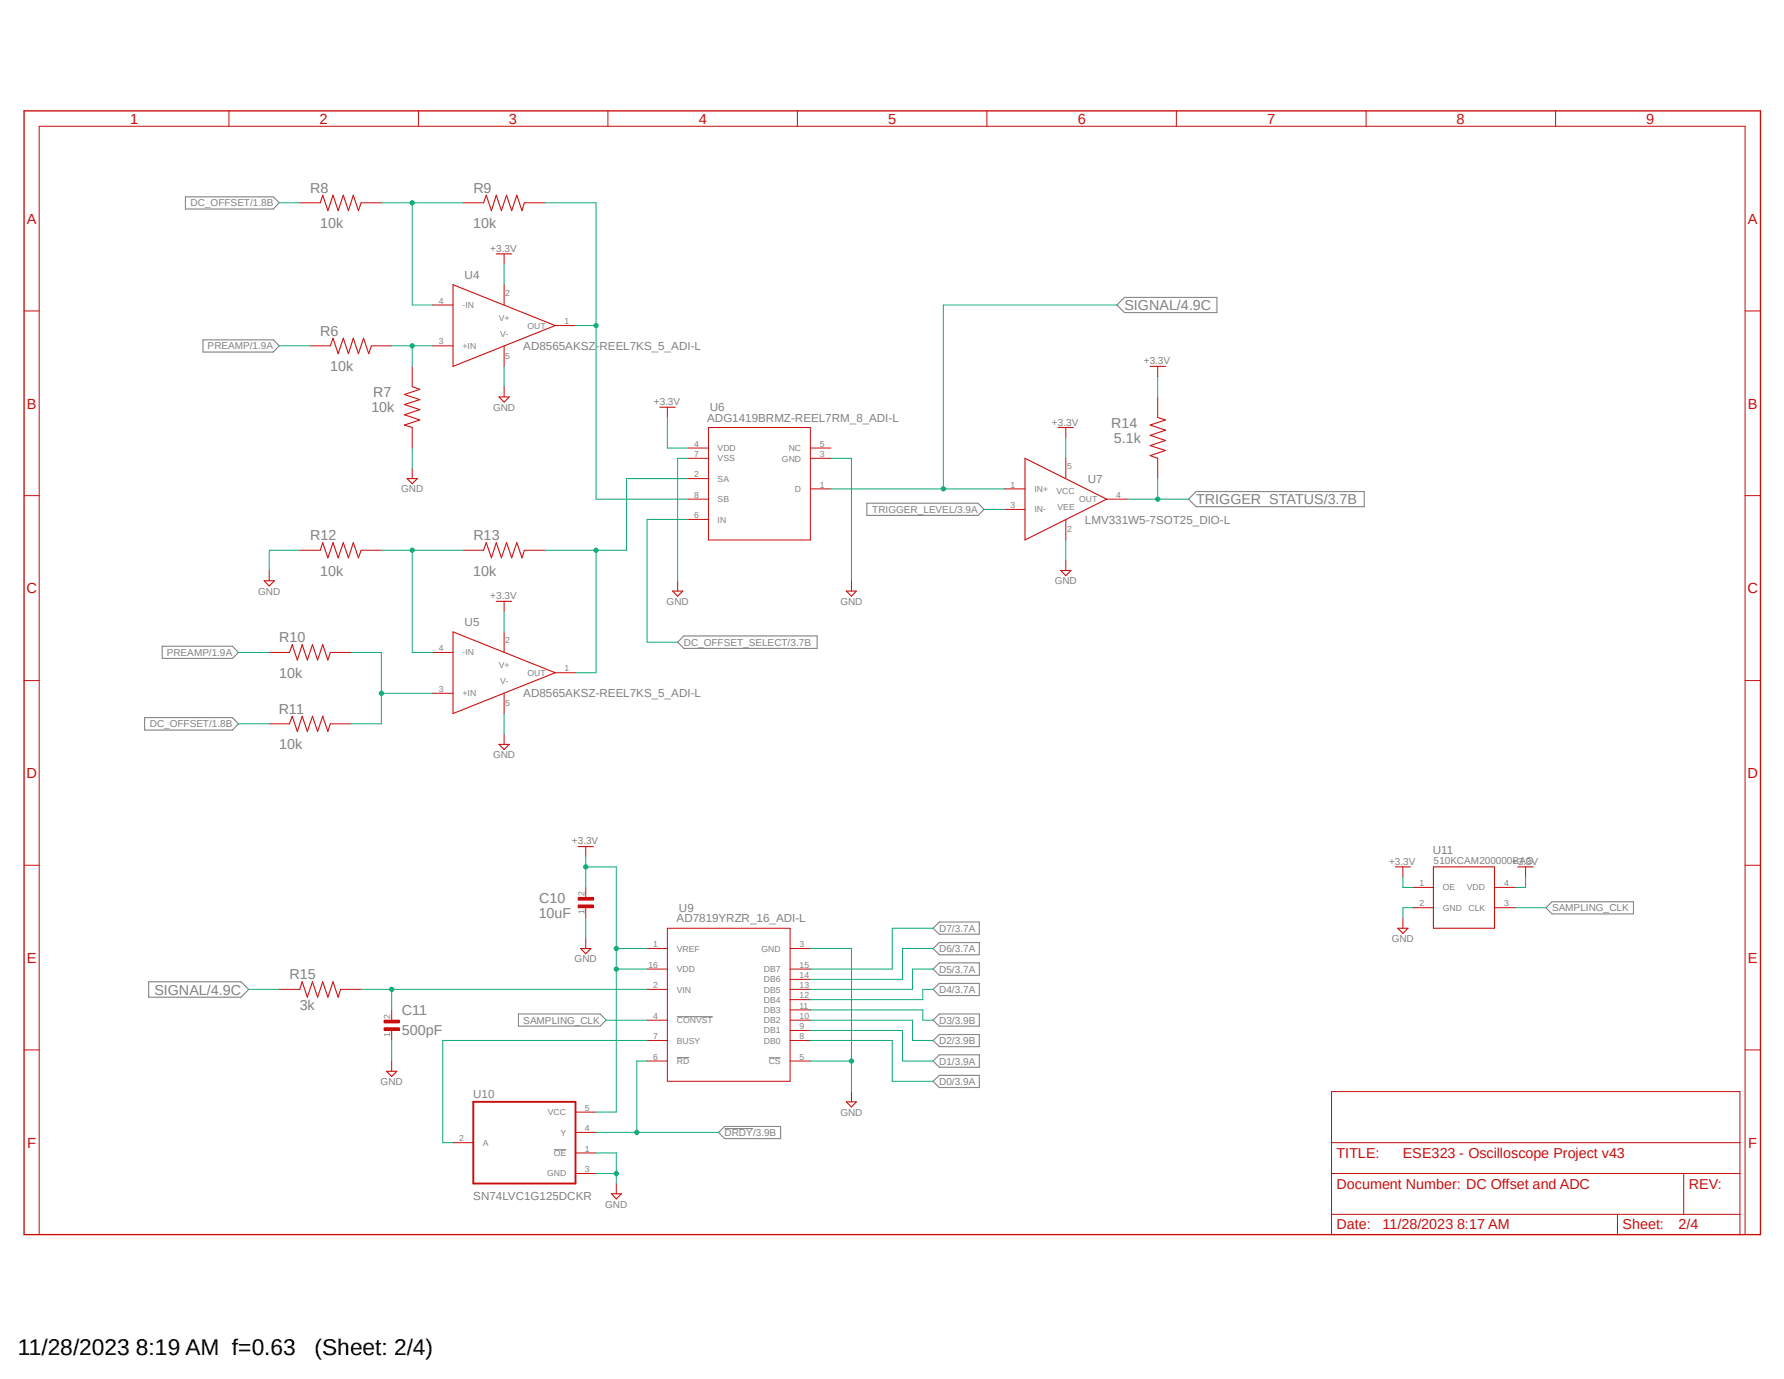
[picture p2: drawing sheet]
<svg xmlns="http://www.w3.org/2000/svg" width="279mm" height="216mm" viewBox="0 0 279 216" stroke-linecap="round" stroke-linejoin="round" font-family="sans-serif">
<path d="M3.4 17.1l272.6 176.6M276 17.1l-272.6 176.6" fill="none" stroke="#fff" stroke-width=".16"/>
<path d="M106 159.2h5.6M106 165.6h1.9M113.5 176.7h4.4M120.4 165.6h1.9M86.7 180h2" fill="none" stroke="#808080" stroke-width=".16"/>
<g fill="none" stroke="#808080" stroke-width=".17">
<path d="M29 30.8h13.8l.9 .9-.9 1h-13.8zM31.8 53.2h11l.9 .9-.9 1h-11zM176.1 46.6h14.5v2.3h-14.5l-1.2-1.1zM135.8 78.8h17.4l.9 1-.9 .9h-17.4zM186.1 78.1l1.2-1.1h26.4v2.3h-26.4zM22.6 112.4h13.8l.9 .9-.9 1h-13.8zM25.4 101.2h11l.9 1-.9 .9h-11zM106.1 100.5l1-.9h20.9v1.9h-20.9zM23.3 153.7h14.5l1.1 1.2-1.1 1.2h-14.5zM81.2 158.7h12.8l1 1-1 1h-12.8zM146.1 148.5l1-.9h6.3v1.9h-6.3zM146.1 154.9l1-.9h6.3v1.9h-6.3z"/>
<path d="M147.1 158.7h6.3v2h-6.3l-1-1zM147.1 144.4h6.3v1.9h-6.3l-1-1zM147.1 150.7h6.3v2h-6.3l-1-1zM242.1 142.1l1-.9h12.7v1.9h-12.7zM112.5 177.3l1-.9h8.8v1.9h-8.8zM146.1 162.9l1-.9h6.3v1.9h-6.3zM146.1 169.3l1-.9h6.3v1.9h-6.3zM147.1 165.1h6.3v2h-6.3l-1-1z"/>
</g>
<g fill="none" stroke="#c90d0c" stroke-width=".16">
<path d="M35.9 17.4v2.4M65.5 17.4v2.4M95.2 17.4v2.4M124.9 17.4v2.4M154.6 17.4v2.4M184.2 17.4v2.4M214 17.4v2.4M243.6 17.4v2.4M46.9 31.7h3.3M56.6 31.7h3.1M72.6 31.7h3.1M79 39.8v1.6"/>
<path d="M82.1 31.7h3.2M3.8 48.7h2.3M48.6 54.1h3.1M58.2 54.1h3.1M64.6 57.4v3.1M67.7 54.1h3.3M67.7 47.8h3.3M79 44.6v3.2M79 54.1v3.3M87 51h3.1M181.3 57.4v1.6M273.3 48.7h2.4"/>
<path d="M3.8 77.6h2.3M64.6 66.9v3.2M64.6 73.4v1.5M79 60.5v1.6M104.5 63.8v1.6M107.7 70.1h3.3M107.7 71.8h3.3M107.7 74.9h3.3M107.7 78.1h3.3M111 66.9h15.9v17.6h-15.9zM126.9 70.1h3.2M126.9 71.8h3.2"/>
<path d="M126.9 76.5h3.2M157.3 76.5h3.2M157.3 79.8h3.2M166.9 66.9v1.6M166.9 71.8v3.1M173.3 78.1h3.2M181.3 62.1v3.3M181.3 71.8v3.1M273.3 77.6h2.4M42.2 89.3v1.6M46.9 86.1h3.3M56.6 86.1h3.1"/>
<path d="M72.6 86.1h3.1M79 94.1v1.7M79 98.9v3.3M82.1 86.1h3.2M106.1 90.9v1.6M107.7 81.3h3.3M133.3 90.9v1.6M166.9 81.3v3.2M166.9 87.8v1.5M3.8 106.6h2.3M42.2 102.2h3.1M42.2 113.3h3.1"/>
<path d="M51.7 102.2h3.2M51.7 113.3h3.2M67.7 102.2h3.3M67.7 108.5h3.3M79 108.5v3.2M79 114.9v1.6M87 105.3h3.1M273.3 106.6h2.4M3.8 135.5h2.3M91.7 132.5v1.6M91.7 138.9v1.6M219.7 135.7v1.6"/>
<path d="M221.3 138.9h3.2M234.1 138.9h3.2M238.9 135.7v1.6M273.3 135.5h2.4M43.7 154.9h3.2M53.3 154.9h3.3M60.2 159.7h2.3v.4h-2.3zM61.3 158.1v1.6M90.6 141.7h2.3v.4h-2.3zM90.6 140.5h2.3v.4h-2.3zM91.7 142.1v1.6M91.7 146.9v1.6"/>
<path d="M101.3 154.9h3.2M101.3 151.7h3.2M101.3 148.5h3.2M101.3 159.7h3.2M104.5 145.3h19.2v24h-19.2zM123.7 154.9h3.2M123.7 151.7h3.2M123.7 148.5h3.2M123.7 159.7h3.2M123.7 158.1h3.2M123.7 156.5h3.2M123.7 153.3h3.2"/>
<path d="M219.7 143.7v1.6M221.3 142.1h3.2M234.1 142.1h3.2M3.8 164.4h2.3M60.2 160.9h2.3v.4h-2.3zM61.3 161.3v1.6M61.3 166.1v1.6M71 178.9h3.1M90.1 174.1h3.2M90.1 177.3h3.2M101.3 166.1h3.2M101.3 162.9h3.2"/>
<path d="M123.7 166.1h3.2M123.7 162.9h3.2M123.7 161.3h3.2M133.3 170.9v1.6M208.5 170.9h64v22.4h-64zM208.5 178.9h64M273.3 164.4h2.4M6.1 193.3v-173.5h267.2v173.5M90.1 183.7h3.2M90.1 180.5h3.2M96.5 185.3v1.6M208.5 183.7h64"/>
<path d="M208.5 190.1h64M253.3 190.1v3.2M263.7 183.7v6.4"/>
</g>
<g fill="none" stroke="#c90d0c" stroke-width=".17">
<path d="M50.2 31.7l.3-1.1 .9 2.4 .8-2.4 .8 2.4 .8-2.4 .8 2.4 .7-2.4 .8 2.4 .5-1.3M75.7 31.7l.5-1.1 .8 2.4 .7-2.4 .8 2.4 .8-2.4 .8 2.4 .8-2.4 .8 2.4 .4-1.3M77.7 39.8h2.4M51.7 54.1l.5-1.1 .8 2.4 .8-2.4 .8 2.4 .7-2.4 .8 2.4 .8-2.4 .8 2.4 .5-1.3M71 44.6l16 6.4-16 6.4zM180.1 57.4h2.4M63.8 74.9h1.6l-.8 .8zM64.6 60.5l1.1 .5-2.4 .8 2.4 .8-2.4 .7 2.4 .8-2.4 .8 2.4 .8-2.4 .8 1.3 .4M78.1 62.1h1.7l-.8 .8zM103.3 63.8h2.4M160.5 71.8l12.8 6.3-12.8 6.4zM165.7 66.9h2.4"/>
<path d="M181.3 65.4l1.2 .3-2.4 .8 2.4 .9-2.4 .8 2.4 .8-2.4 .8 2.4 .7-2.4 .8 1.2 .5M41.4 90.9h1.6l-.8 .8zM50.2 86.1l.3-1.1 .9 2.3 .8-2.3 .8 2.3 .8-2.3 .8 2.3 .7-2.3 .8 2.3 .5-1.2M71 98.9l16 6.4-16 6.4zM75.7 86.1l.5-1.1 .8 2.3 .7-2.3 .8 2.3 .8-2.3 .8 2.3 .8-2.3 .8 2.3 .4-1.2M77.7 94.1h2.4M105.3 92.5h1.6l-.8 .8zM132.5 92.5h1.6l-.8 .8zM166.1 89.3h1.6l-.8 .8zM45.3 102.2l.5-1.3 .8 2.4 .7-2.4 .8 2.4 .8-2.4 .8 2.4 .8-2.4 .9 2.4 .3-1.1M45.3 113.3l.5-1.2 .8 2.4 .7-2.4 .8 2.4 .8-2.4 .8 2.4 .8-2.4 .9 2.4 .3-1.2M78.1 116.5h1.7l-.8 .8z"/>
<path d="M90.6 132.5h2.3M218.5 135.7h2.4M224.5 135.7h9.6v9.6h-9.6zM237.7 135.7h2.4M46.9 154.9l.4-1.2 .8 2.4 .8-2.4 .8 2.4 .8-2.4 .9 2.4 .8-2.4 .8 2.4 .3-1.2M90.9 148.5h1.6l-.8 .8zM218.9 145.3h1.6l-.8 .8zM60.5 167.7h1.6l-.8 .8zM132.5 172.5h1.6l-.8 .8zM95.8 186.9h1.5l-.8 .8z"/>
</g>
<path d="M60.2 159.9h2.3M90.6 141.9h2.3M90.6 140.7h2.3M60.2 161.1h2.3" fill="none" stroke="#c90d0c" stroke-width=".42"/>
<path d="M74.1 172.5h16v12.8h-16z" fill="none" stroke="#c90d0c" stroke-width=".3"/>
<path d="M3.8 17.4h271.9v175.9h-271.9z" fill="none" stroke="#c90d0c" stroke-width=".21"/>
<path d="M126.9 148.5h6.4v22.4M126.9 166.1h6.4" fill="none" stroke="#0dab76" stroke-width=".16"/>
<circle cx="133.4" cy="166.1" r=".33" fill="#0dab76"/>
<g fill="none" stroke="#0dab76" stroke-width=".16">
<path d="M79 57.4v3.1M64.6 70.1v3.3M107.7 71.8h-1.6v19.1M130.1 71.8h3.2v19.1M46.9 86.1h-4.7v3.2M166.9 84.5v3.3M79 111.7v3.2M91.7 143.7v3.2M221.3 142.1h-1.6v1.6M61.3 162.9v3.2M93.3 183.7h3.2M93.3 180.5h3.2v4.8"/>
<circle cx="133.4" cy="166.1" r=".33"/>
</g>
<circle cx="96.5" cy="183.7" r=".33" fill="#0dab76"/>
<g fill="none" stroke="#0dab76" stroke-width=".16">
<path d="M91.7 134.1v4.8M91.7 135.7h4.8v38.4h-3.2M96.5 151.7h4.8M96.5 148.5h4.8"/>
<circle cx="96.5" cy="183.7" r=".33"/>
</g>
<circle cx="91.7" cy="135.7" r=".33" fill="#0dab76"/>
<circle cx="91.7" cy="135.7" r=".33" fill="none" stroke="#0dab76" stroke-width=".16"/>
<circle cx="96.5" cy="151.7" r=".33" fill="#0dab76"/>
<circle cx="96.5" cy="151.7" r=".33" fill="none" stroke="#0dab76" stroke-width=".16"/>
<circle cx="96.5" cy="148.5" r=".33" fill="#0dab76"/>
<g fill="none" stroke="#0dab76" stroke-width=".16">
<path d="M79 41.4v3.2M181.3 59v3.1M104.5 65.4v4.7h3.2M166.9 68.5v3.3M79 95.8v3.1M219.7 137.3v1.6h1.6M238.9 137.3v1.6h-1.6M56.6 154.9h44.7M61.3 154.9v3.2"/>
<circle cx="96.5" cy="148.5" r=".33"/>
</g>
<circle cx="61.3" cy="154.9" r=".33" fill="#0dab76"/>
<g fill="none" stroke="#0dab76" stroke-width=".16">
<path d="M174.9 47.8h-27.2v28.7M130.1 76.5h27.2M38.9 154.9h4.8"/>
<circle cx="61.3" cy="154.9" r=".33"/>
</g>
<circle cx="147.7" cy="76.5" r=".33" fill="#0dab76"/>
<g fill="none" stroke="#0dab76" stroke-width=".16">
<path d="M95 159.7h6.3M237.3 142.1h4.8M93.3 177.3h19.2M101.3 162.9h-32v16h1.7M101.3 166.1h-1.6v11.2"/>
<circle cx="147.7" cy="76.5" r=".33"/>
</g>
<circle cx="99.7" cy="177.3" r=".33" fill="#0dab76"/>
<g fill="none" stroke="#0dab76" stroke-width=".16">
<path d="M43.7 31.7h3.2M43.7 54.1h4.9M61.3 54.1h6.4M64.6 54.1v3.3M37.3 113.3h4.9M37.3 102.2h4.9M126.9 159.7h16v3.2h3.2M126.9 158.1h17.6v1.6h1.6M146.1 145.3h-6.4v6.4h-12.8M146.1 151.7h-3.2v3.2h-16M146.1 148.5h-4.7v4.8h-14.5M146.1 154.9h-1.6v1.6h-17.6"/>
<path d="M126.9 162.9h12.8v6.4h6.4M126.9 161.3h14.5v4.8h4.7"/>
<circle cx="99.7" cy="177.3" r=".33"/>
</g>
<circle cx="64.6" cy="54.1" r=".33" fill="#0dab76"/>
<g fill="none" stroke="#0dab76" stroke-width=".16">
<path d="M59.7 31.7h12.9M64.6 31.7v16.1h3.1"/>
<circle cx="64.6" cy="54.1" r=".33"/>
</g>
<circle cx="64.6" cy="31.8" r=".33" fill="#0dab76"/>
<g fill="none" stroke="#0dab76" stroke-width=".16">
<path d="M54.9 102.2h4.8v11.1h-4.8M59.7 108.5h8"/>
<circle cx="64.6" cy="31.8" r=".33"/>
</g>
<circle cx="59.7" cy="108.5" r=".33" fill="#0dab76"/>
<g fill="none" stroke="#0dab76" stroke-width=".16">
<path d="M59.7 86.1h12.9M64.6 86.1v16.1h3.1"/>
<circle cx="59.7" cy="108.5" r=".33"/>
</g>
<circle cx="64.6" cy="86.1" r=".33" fill="#0dab76"/>
<g fill="none" stroke="#0dab76" stroke-width=".16">
<path d="M98.1 74.9v11.2h-12.8M93.3 86.1v19.2h-3.2"/>
<circle cx="64.6" cy="86.1" r=".33"/>
</g>
<circle cx="93.3" cy="86.1" r=".33" fill="#0dab76"/>
<g fill="none" stroke="#0dab76" stroke-width=".16">
<path d="M85.3 31.7h8v46.4M90.1 51h3.2M98.1 74.9h9.6"/>
<circle cx="93.3" cy="86.1" r=".33"/>
</g>
<circle cx="93.3" cy="51" r=".33" fill="#0dab76"/>
<g fill="none" stroke="#0dab76" stroke-width=".16">
<path d="M93.3 78.1h14.4M154.1 79.8h3.2M176.5 78.1h9.6M181.3 74.9v3.2M107.7 81.3h-6.4v19.2h4.8"/>
<circle cx="93.3" cy="51" r=".33"/>
</g>
<circle cx="181.3" cy="78.1" r=".33" fill="#0dab76"/>
<circle cx="181.3" cy="78.1" r=".33" fill="none" stroke="#0dab76" stroke-width=".16"/>
<g font-size="3.6">
<text x="2.8" y="212.1">11/28/2023 8:19 AM f=0.63</text>
<text x="49.3" y="212.1">(Sheet: 2/4)</text>
</g>
<g font-size="2.3" fill="#c90d0c">
<text x="20.4" y="19.4">1</text>
<text x="50" y="19.4">2</text>
<text x="79.7" y="19.4">3</text>
<text x="109.4" y="19.4">4</text>
<text x="139.1" y="19.4">5</text>
<text x="168.8" y="19.4">6</text>
<text x="198.5" y="19.4">7</text>
<text x="228.1" y="19.4">8</text>
<text x="257.8" y="19.4">9</text>
<text x="4.2" y="35.1">A</text>
<text x="273.7" y="35.1">A</text>
<text x="4.2" y="64">B</text>
<text x="273.7" y="64">B</text>
<text x="4.1" y="92.9">C</text>
<text x="273.7" y="92.9">C</text>
<text x="4.1" y="121.8">D</text>
<text x="273.7" y="121.8">D</text>
<text x="4.2" y="150.7">E</text>
<text x="273.7" y="150.7">E</text>
<text x="4.3" y="179.7">F</text>
<text x="273.8" y="179.7">F</text>
</g>
<g font-size="2.2" fill="#808080">
<text x="48.6" y="30.1">R8</text>
<text x="50.2" y="35.7">10k</text>
<text x="74.1" y="35.7">10k</text>
<text x="74.1" y="30.1">R9</text>
<text x="50.2" y="52.5">R6</text>
<text x="176.1" y="48.6">SIGNAL/4.9C</text>
<text x="51.7" y="58.1">10k</text>
<text x="58.2" y="64.5">10k</text>
<text x="58.5" y="62.1">R7</text>
<text x="174" y="67">R14</text>
<text x="174.5" y="69.3">5.1k</text>
<text x="187.3" y="79">TRIGGER_STATUS/3.7B</text>
<text x="48.6" y="84.5">R12</text>
<text x="74.1" y="84.5">R13</text>
<text x="50.2" y="90.1">10k</text>
<text x="74.1" y="90.1">10k</text>
<text x="43.7" y="100.5">R10</text>
<text x="43.7" y="106.1">10k</text>
<text x="43.6" y="111.8">R11</text>
<text x="43.7" y="117.3">10k</text>
<text x="84.4" y="143.7">10uF</text>
<text x="84.5" y="141.4">C10</text>
<text x="24.2" y="155.7">SIGNAL/4.9C</text>
<text x="45.3" y="153.3">R15</text>
<text x="46.9" y="158.1">3k</text>
<text x="62.9" y="158.9">C11</text>
<text x="62.9" y="162.1">500pF</text>
</g>
<g font-size="2.2" fill="#c90d0c">
<text x="209.3" y="181.3">TITLE:</text>
<text x="219.7" y="181.3">ESE323 - Oscilloscope Project v43</text>
<text x="209.3" y="186.1">Document Number: DC Offset and ADC</text>
<text x="264.5" y="186.1">REV:</text>
<text x="209.3" y="192.5">Date:</text>
<text x="216.5" y="192.5">11/28/2023 8:17 AM</text>
<text x="254.1" y="192.5">Sheet:</text>
<text x="262.9" y="192.5">2/4</text>
</g>
<g font-size="1.8" fill="#808080">
<text x="72.8" y="43.6">U4</text>
<text x="82" y="54.8">AD8565AKSZ-REEL7KS_5_ADI-L</text>
<text x="110.7" y="66">ADG1419BRMZ-REEL7RM_8_ADI-L</text>
<text x="111.2" y="64.4">U6</text>
<text x="170.3" y="75.6">U7</text>
<text x="169.9" y="82">LMV331W5-7SOT25_DIO-L</text>
<text x="72.8" y="98">U5</text>
<text x="82" y="109.2">AD8565AKSZ-REEL7KS_5_ADI-L</text>
<text x="224.4" y="133.6">U11</text>
<text x="106.3" y="142.8">U9</text>
<text x="106" y="144.4">AD7819YRZR_16_ADI-L</text>
<text x="74.1" y="171.9">U10</text>
<text x="74.1" y="187.8">SN74LVC1G125DCKR</text>
</g>
<g font-size="1.6" fill="#808080">
<text x="29.8" y="32.3">DC_OFFSET/1.8B</text>
<text x="76.8" y="39.5">+3.3V</text>
<text x="32.5" y="54.7">PREAMP/1.9A</text>
<text x="179.2" y="57">+3.3V</text>
<text x="77.2" y="64.3">GND</text>
<text x="102.4" y="63.4">+3.3V</text>
<text x="164.8" y="66.6">+3.3V</text>
<text x="62.8" y="77.1">GND</text>
<text x="136.6" y="80.3">TRIGGER_LEVEL/3.9A</text>
<text x="40.4" y="93.1">GND</text>
<text x="76.8" y="93.8">+3.3V</text>
<text x="104.4" y="94.7">GND</text>
<text x="131.6" y="94.7">GND</text>
<text x="165.2" y="91.5">GND</text>
<text x="107.1" y="101.1">DC_OFFSET_SELECT/3.7B</text>
<text x="26.1" y="102.7">PREAMP/1.9A</text>
<text x="23.5" y="113.9">DC_OFFSET/1.8B</text>
<text x="77.2" y="118.7">GND</text>
<text x="89.6" y="132.2">+3.3V</text>
<text x="217.5" y="135.4">+3.3V</text>
<text x="224.5" y="135.3">510KCAM200000BAG</text>
<text x="236.8" y="135.4">+3.3V</text>
<text x="243.1" y="142.7">SAMPLING_CLK</text>
<text x="147.1" y="145.9">D7/3.7A</text>
<text x="147.1" y="149.1">D6/3.7A</text>
<text x="218" y="147.5">GND</text>
<text x="90" y="150.7">GND</text>
<text x="147.1" y="152.3">D5/3.7A</text>
<text x="147.1" y="155.5">D4/3.7A</text>
<text x="82" y="160.3">SAMPLING_CLK</text>
<text x="147.1" y="160.3">D3/3.9B</text>
<text x="147.1" y="163.5">D2/3.9B</text>
<text x="147.1" y="166.7">D1/3.9A</text>
<text x="59.6" y="169.9">GND</text>
<text x="147.1" y="169.9">D0/3.9A</text>
<text x="113.5" y="177.9">DRDY/3.9B</text>
<text x="131.6" y="174.7">GND</text>
<text x="94.8" y="189.1">GND</text>
</g>
<g font-size="1.4" fill="#808080">
<text x="68.7" y="47.5">4</text>
<text x="79.1" y="46.3">2</text>
<text x="68.7" y="53.9">3</text>
<text x="72.4" y="48.2">-IN</text>
<text x="78.1" y="50.2">V+</text>
<text x="78.3" y="52.7">V-</text>
<text x="82.6" y="51.4">OUT</text>
<text x="88.4" y="50.7">1</text>
<text x="72.4" y="54.7">+IN</text>
<text x="79.1" y="56.2">5</text>
<text x="108.7" y="69.9">4</text>
<text x="108.7" y="71.5">7</text>
<text x="112.4" y="70.6">VDD</text>
<text x="123.5" y="70.7">NC</text>
<text x="128.4" y="71.5">3</text>
<text x="128.4" y="69.9">5</text>
<text x="108.7" y="74.7">2</text>
<text x="108.7" y="77.9">8</text>
<text x="112.4" y="72.2">VSS</text>
<text x="112.4" y="75.4">SA</text>
<text x="122.5" y="72.3">GND</text>
<text x="124.5" y="77">D</text>
<text x="128.4" y="76.3">1</text>
<text x="158.3" y="76.3">1</text>
<text x="162" y="77">IN+</text>
<text x="165.5" y="77.4">VCC</text>
<text x="167.1" y="73.4">5</text>
<text x="174.8" y="77.9">4</text>
<text x="108.7" y="81.1">6</text>
<text x="112.4" y="78.6">SB</text>
<text x="112.4" y="81.8">IN</text>
<text x="158.3" y="79.5">3</text>
<text x="162" y="80.2">IN-</text>
<text x="165.6" y="79.9">VEE</text>
<text x="167.1" y="83.4">2</text>
<text x="169" y="78.7">OUT</text>
<text x="68.7" y="101.9">4</text>
<text x="79.1" y="100.6">2</text>
<text x="72.4" y="102.6">-IN</text>
<text x="78.1" y="104.6">V+</text>
<text x="78.3" y="107.1">V-</text>
<text x="82.6" y="105.8">OUT</text>
<text x="88.4" y="105.1">1</text>
<text x="68.7" y="108.3">3</text>
<text x="72.4" y="109">+IN</text>
<text x="79.1" y="110.5">5</text>
<text x="91.5" y="143.1" transform="rotate(-90 91.5 143.1)">1</text>
<text x="91.5" y="140.3" transform="rotate(-90 91.5 140.3)">2</text>
<text x="222.3" y="138.7">1</text>
<text x="222.3" y="141.9">2</text>
<text x="226" y="139.4">OE</text>
<text x="226" y="142.6">GND</text>
<text x="229.7" y="139.4">VDD</text>
<text x="230" y="142.6">CLK</text>
<text x="235.6" y="138.7">4</text>
<text x="235.6" y="141.9">3</text>
<text x="102.3" y="148.3">1</text>
<text x="106" y="149">VREF</text>
<text x="119.3" y="149">GND</text>
<text x="125.2" y="148.3">3</text>
<text x="101.6" y="151.5">16</text>
<text x="102.3" y="154.7">2</text>
<text x="106" y="152.2">VDD</text>
<text x="106" y="155.4">VIN</text>
<text x="119.6" y="155.4">DB5</text>
<text x="119.6" y="153.8">DB6</text>
<text x="119.6" y="152.2">DB7</text>
<text x="125.2" y="154.7">13</text>
<text x="125.2" y="153.1">14</text>
<text x="125.2" y="151.5">15</text>
<text x="61.1" y="159.5" transform="rotate(-90 61.1 159.5)">2</text>
<text x="102.3" y="159.5">4</text>
<text x="106" y="160.2">CONVST</text>
<text x="119.6" y="161.8">DB1</text>
<text x="119.6" y="160.2">DB2</text>
<text x="119.6" y="158.6">DB3</text>
<text x="119.6" y="157">DB4</text>
<text x="125.2" y="161.1">9</text>
<text x="125.2" y="159.5">10</text>
<text x="125.2" y="157.9">11</text>
<text x="125.2" y="156.3">12</text>
<text x="61.1" y="162.3" transform="rotate(-90 61.1 162.3)">1</text>
<text x="102.3" y="165.9">6</text>
<text x="102.3" y="162.7">7</text>
<text x="106" y="166.6">RD</text>
<text x="106" y="163.4">BUSY</text>
<text x="119.6" y="163.4">DB0</text>
<text x="120.4" y="166.6">CS</text>
<text x="125.2" y="165.9">5</text>
<text x="125.2" y="162.7">8</text>
<text x="91.6" y="173.9">5</text>
<text x="71.9" y="178.7">2</text>
<text x="75.6" y="179.4">A</text>
<text x="85.8" y="174.6">VCC</text>
<text x="87.8" y="177.8">Y</text>
<text x="91.6" y="177.1">4</text>
<text x="85.7" y="184.2">GND</text>
<text x="86.7" y="181">OE</text>
<text x="91.6" y="180.3">1</text>
<text x="91.6" y="183.5">3</text>
</g>
</svg>
